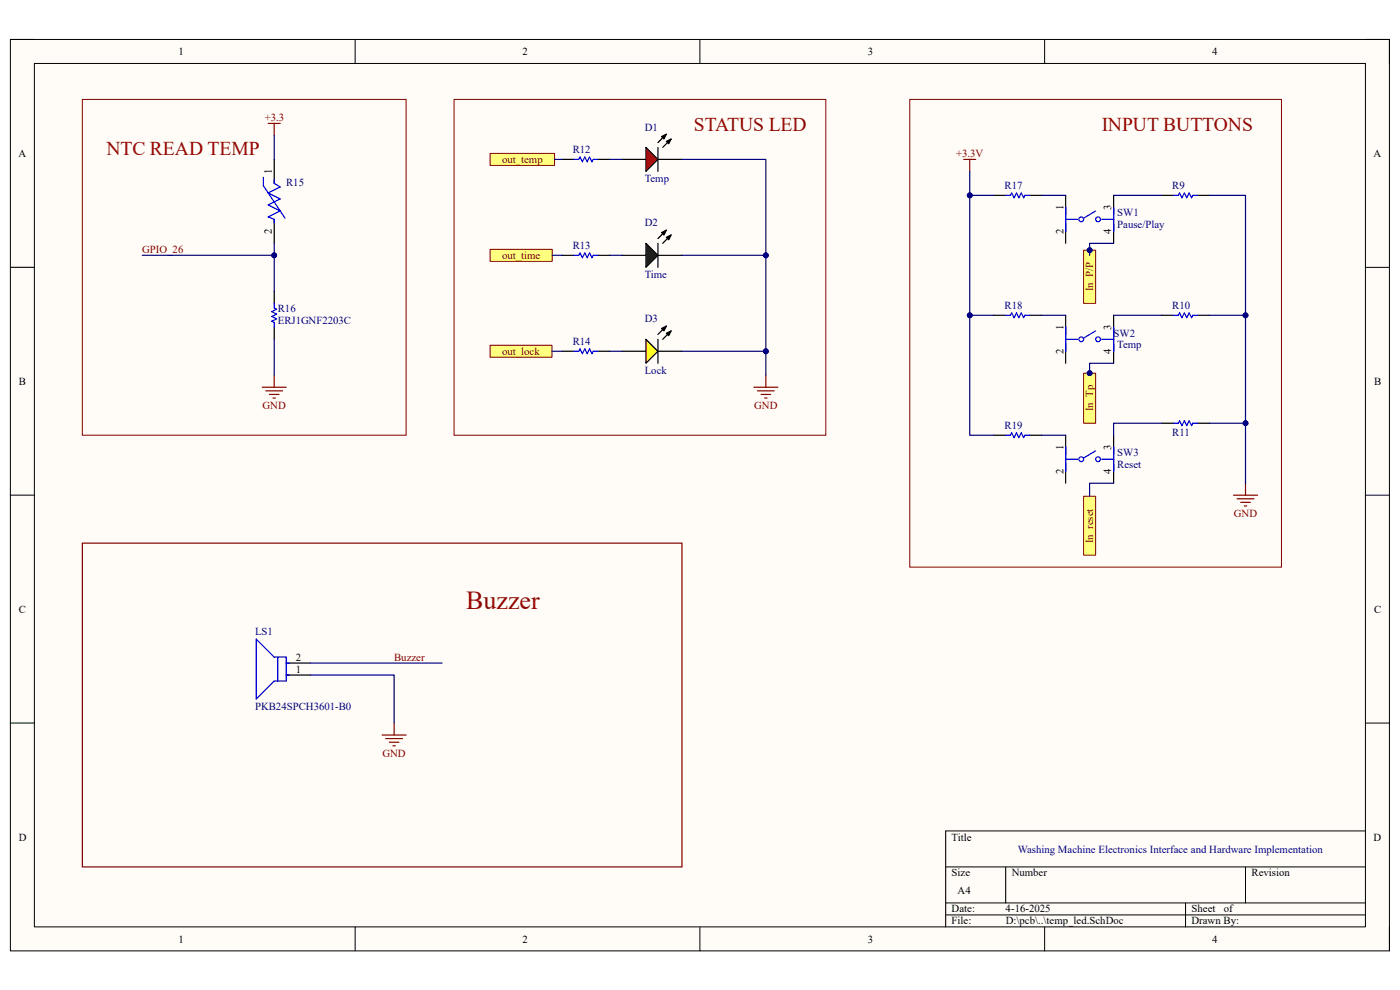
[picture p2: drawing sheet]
<svg xmlns="http://www.w3.org/2000/svg" width="297mm" height="210mm" viewBox="0 0 297 210" stroke-linecap="round" stroke-linejoin="round" font-family="sans-serif">
<path d="M2.2 8.4h292.6v193.3h-292.6z" fill-rule="evenodd" fill="#fffcf8"/>
<path d="M2.2 8.4h292.6v193.3h-292.6z" fill="none" stroke="#000" stroke-width=".21"/>
<path d="M7.3 13.5h282.4v183.1h-282.4z" fill-rule="evenodd" fill="#fffcf8"/>
<g fill="none" stroke="#000" stroke-width=".21">
<path d="M2.2 8.4h5.1M7.3 13.5h282.4v183.1h-282.4zM75.3 8.4v5.1M148.5 8.4v5.1M221.6 8.4v5.1M289.7 8.4h5.1v5.1M2.2 56.7h5.1M289.7 56.7h5.1M2.2 105h5.1M289.7 105.1h5.1M2.2 153.4h5.1M289.7 153.4h5.1"/>
<path d="M289.7 176.3h-89.1v20.3M75.3 196.6v5.1M148.5 196.6v5.1M200.6 183.9h89.1M200.6 191.5h89.1M200.6 194.1h89.1M213.4 183.9v7.6M221.6 196.6v5.1M251.5 191.5v5.1M264.2 183.9v7.6M294.8 196.6v5.1"/>
</g>
<path d="M58.2 33.8v5.1M131.9 33.8h5.1M139.6 33.8h5.1M58.2 46.5v5.1M58.2 61.8v2.5M58.2 69.4v2.6" fill="none" stroke="#000" stroke-width=".25"/>
<path d="M55.9 37.6v1.8l4.6 6.9M58.2 38.1v.8l1.2 .8-2.5 1.2 2.5 1.3-2.5 1.3 2.5 1.3-2.5 1.2 1.3 .5v.8M58.2 64.3v1.1l.5 .2-1 .5 1 .5-1 .5 1 .5-1 .6 .5 .2v1" fill="none" stroke="#00f" stroke-width=".25"/>
<path d="M56.9 26.2h2.5M58.2 26.2v2.5M58.2 79.6v2.5M55.6 82.1h5.1M56.4 82.9h3.6M57.2 83.7h2M57.9 84.4h.5" fill="none" stroke="#800000" stroke-width=".25"/>
<path d="M17.5 21.1h68.7v71.2h-68.7z" fill="none" stroke="#800000" stroke-width=".21"/>
<path d="M137 31.3l2.6 2.5-2.6 2.6z" fill="#f00"/>
<path d="M137 31.3l2.6 2.5-2.6 2.6zM139.6 31.3v5.1M140.3 29l1.1-.5-.5 1zM141.4 30l1-.5-.5 1zM141.4 28.5l-1.8 1.8M142.4 29.5l-1.8 1.8M131.9 54.2h5.1M139.6 54.2h5.1" fill="none" stroke="#000" stroke-width=".25"/>
<path d="M140.3 29l1.1-.5-.5 1zM141.4 30l1-.5-.5 1z" fill="#000"/>
<path d="M137 51.6l2.6 2.6-2.6 2.5z" fill="#00bf00"/>
<path d="M137 51.6l2.6 2.6-2.6 2.5zM139.6 51.6v5.1M140.3 49.3l1.1-.5-.5 1zM141.4 50.4l1-.6-.5 1.1zM141.4 48.8l-1.8 1.8M142.4 49.8l-1.8 1.8M131.9 74.5h5.1M139.6 74.5h5.1" fill="none" stroke="#000" stroke-width=".25"/>
<path d="M140.3 49.3l1.1-.5-.5 1zM141.4 50.4l1-.6-.5 1.1z" fill="#000"/>
<path d="M137 72l2.6 2.5-2.6 2.6z" fill="#ff0"/>
<path d="M119.2 33.8h2.6M126.9 33.8h2.5M119.2 54.2h2.6M126.9 54.2h2.5M119.2 74.5h2.6M126.9 74.5h2.5M137 72l2.6 2.5-2.6 2.6zM139.6 72v5.1M140.3 69.7l1.1-.5-.5 1zM141.4 70.7l1-.5-.5 1zM141.4 69.2l-1.8 1.8M142.4 70.2l-1.8 1.8" fill="none" stroke="#000" stroke-width=".25"/>
<path d="M140.3 69.7l1.1-.5-.5 1zM141.4 70.7l1-.5-.5 1z" fill="#000"/>
<path d="M162.5 79.6v2.5M159.9 82.1h5.1M160.7 82.9h3.6M161.5 83.7h2M162.2 84.4h.5" fill="none" stroke="#800000" stroke-width=".25"/>
<path d="M121.8 33.8h1l.2-.5 .5 1 .6-1 .5 1 .5-1 .5 1 .2-.5h1.1M121.8 54.2h1l.2-.5 .5 1 .6-1 .5 1 .5-1 .5 1 .2-.5h1.1M121.8 74.5h1l.2-.5 .5 1 .6-1 .5 1 .5-1 .5 1 .2-.5h1.1" fill="none" stroke="#00f" stroke-width=".25"/>
<path d="M104 32.5h13.6v2.6h-13.6z" fill-rule="evenodd" fill="#ffff80"/>
<path d="M104 32.5h13.6v2.6h-13.6z" fill="none" stroke="#800000" stroke-width=".21"/>
<path d="M104 52.9h13.2v2.5h-13.2z" fill-rule="evenodd" fill="#ffff80"/>
<path d="M104 52.9h13.2v2.5h-13.2z" fill="none" stroke="#800000" stroke-width=".21"/>
<path d="M104 73.2h13.1v2.6h-13.1z" fill-rule="evenodd" fill="#ffff80"/>
<path d="M96.3 21.1h78.9v71.2h-78.9zM104 73.2h13.1v2.6h-13.1z" fill="none" stroke="#800000" stroke-width=".21"/>
<path d="M226.1 41.4v10.2M236.3 41.4v10.2M246.4 41.4h2.6M254.1 41.4h2.5M226.1 66.9v10.2M236.3 66.9v10.2M246.4 66.9h2.6M254.1 66.9h2.5M226.1 92.3v10.2M236.3 92.3v10.2M246.4 89.8h2.6M254.1 89.8h2.5" fill="none" stroke="#000" stroke-width=".25"/>
<g fill="none" stroke="#00f" stroke-width=".25">
<path d="M226.1 46.5h2.5M226.1 44v5.1M232.4 44.8l-2.5 1.5M233.7 46.5h2.6M236.3 44v5.1M249 41.4h1l.2-.5 .6 1.1 .5-1.1 .5 1.1 .5-1.1 .5 1.1 .2-.6h1.1M226.1 69.4v5.1M226.1 72h2.5M232.4 70.2l-2.5 1.5M233.7 72h2.6M236.3 69.4v5.1M249 66.9h1l.2-.5 .6 1 .5-1 .5 1 .5-1 .5 1 .2-.5h1.1"/>
<path d="M226.1 94.9v5.1M226.1 97.4h2.5M232.4 95.6l-2.5 1.6M233.7 97.4h2.6M236.3 94.9v5.1M249 89.8h1l.2-.5 .6 1 .5-1 .5 1 .5-1 .5 1 .2-.5h1.1"/>
<circle cx="229.4" cy="46.5" r=".51"/>
<circle cx="233" cy="46.5" r=".51"/>
<circle cx="229.4" cy="72" r=".51"/>
<circle cx="233" cy="72" r=".51"/>
<circle cx="229.4" cy="97.4" r=".51"/>
<circle cx="233" cy="97.4" r=".51"/>
</g>
<path d="M204.4 33.8h2.6M205.7 33.8v2.6M261.7 105.1h5.1M262.5 105.8h3.5M263.2 106.6h2.1M264 107.3h.5M264.2 102.5v2.6" fill="none" stroke="#800000" stroke-width=".25"/>
<path d="M229.9 53.1h2.5v11.2h-2.5z" fill-rule="evenodd" fill="#ffff80"/>
<path d="M229.9 53.1h2.5v11.2h-2.5z" fill="none" stroke="#800000" stroke-width=".21"/>
<circle cx="231.2" cy="53.1" r=".51" fill="#000080"/>
<circle cx="231.2" cy="53.1" r=".51" fill="none" stroke="#000080" stroke-width=".21"/>
<path d="M229.9 79.2h2.5v10.6h-2.5z" fill-rule="evenodd" fill="#ffff80"/>
<path d="M229.9 79.2h2.5v10.6h-2.5z" fill="none" stroke="#800000" stroke-width=".21"/>
<circle cx="231.2" cy="79.2" r=".51" fill="#000080"/>
<circle cx="231.2" cy="79.2" r=".51" fill="none" stroke="#000080" stroke-width=".21"/>
<path d="M229.9 105.3h2.5v12.5h-2.5z" fill-rule="evenodd" fill="#ffff80"/>
<path d="M193 21.1h78.9v99.2h-78.9zM229.9 105.3h2.5v12.5h-2.5z" fill="none" stroke="#800000" stroke-width=".21"/>
<path d="M210.8 41.4h2.6M218.5 41.4h2.5M210.8 66.9h2.6M218.5 66.9h2.5M210.8 92.3h2.6M218.5 92.3h2.5" fill="none" stroke="#000" stroke-width=".25"/>
<path d="M213.4 41.4h1l.2-.5 .5 1.1 .5-1.1 .6 1.1 .5-1.1 .5 1.1 .2-.6h1.1M213.4 66.9h1l.2-.5 .5 1 .5-1 .6 1 .5-1 .5 1 .2-.5h1.1M213.4 92.3h1l.2-.5 .5 1 .5-1 .6 1 .5-1 .5 1 .2-.5h1.1" fill="none" stroke="#00f" stroke-width=".25"/>
<path d="M58.2 51.6v10.2M58.2 72v7.6" fill="none" stroke="#000080" stroke-width=".25"/>
<circle cx="58.2" cy="54.2" r=".51" fill="#000080"/>
<circle cx="58.2" cy="54.2" r=".51" fill="none" stroke="#000080" stroke-width=".21"/>
<path d="M58.2 28.7v5.1M30.2 54.2h28" fill="none" stroke="#000080" stroke-width=".25"/>
<circle cx="58.2" cy="54.2" r=".51" fill="#000080"/>
<circle cx="58.2" cy="54.2" r=".51" fill="none" stroke="#000080" stroke-width=".21"/>
<path d="M144.7 33.8h17.8v45.8" fill="none" stroke="#000080" stroke-width=".25"/>
<circle cx="162.5" cy="54.2" r=".51" fill="#000080"/>
<circle cx="162.5" cy="54.2" r=".51" fill="none" stroke="#000080" stroke-width=".21"/>
<circle cx="162.5" cy="74.5" r=".51" fill="#000080"/>
<circle cx="162.5" cy="74.5" r=".51" fill="none" stroke="#000080" stroke-width=".21"/>
<path d="M144.7 74.5h17.8" fill="none" stroke="#000080" stroke-width=".25"/>
<circle cx="162.5" cy="74.5" r=".51" fill="#000080"/>
<circle cx="162.5" cy="74.5" r=".51" fill="none" stroke="#000080" stroke-width=".21"/>
<path d="M144.7 54.2h17.8" fill="none" stroke="#000080" stroke-width=".25"/>
<circle cx="162.5" cy="54.2" r=".51" fill="#000080"/>
<circle cx="162.5" cy="54.2" r=".51" fill="none" stroke="#000080" stroke-width=".21"/>
<path d="M117.6 33.8h1.6M129.4 33.8h2.5M117.2 54.2h2M129.4 54.2h2.5M236.3 41.4h10.1M117.1 74.5h2.1M129.4 74.5h2.5M236.3 66.9h10.1M246.4 89.8h-10.1v2.5M256.6 89.8h7.6v12.7" fill="none" stroke="#000080" stroke-width=".25"/>
<circle cx="264.2" cy="89.8" r=".51" fill="#000080"/>
<circle cx="264.2" cy="89.8" r=".51" fill="none" stroke="#000080" stroke-width=".21"/>
<path d="M256.6 66.9h7.6v22.9" fill="none" stroke="#000080" stroke-width=".25"/>
<circle cx="264.2" cy="89.8" r=".51" fill="#000080"/>
<circle cx="264.2" cy="89.8" r=".51" fill="none" stroke="#000080" stroke-width=".21"/>
<circle cx="264.2" cy="66.9" r=".51" fill="#000080"/>
<circle cx="264.2" cy="66.9" r=".51" fill="none" stroke="#000080" stroke-width=".21"/>
<path d="M256.6 41.4h7.6v25.5" fill="none" stroke="#000080" stroke-width=".25"/>
<circle cx="264.2" cy="66.9" r=".51" fill="#000080"/>
<circle cx="264.2" cy="66.9" r=".51" fill="none" stroke="#000080" stroke-width=".21"/>
<path d="M236.3 77.1h-5.1v2.5" fill="none" stroke="#000080" stroke-width=".25"/>
<circle cx="231.2" cy="79.2" r=".51" fill="#000080"/>
<circle cx="231.2" cy="79.2" r=".51" fill="none" stroke="#000080" stroke-width=".21"/>
<path d="M236.3 51.6h-5.1v2.6" fill="none" stroke="#000080" stroke-width=".25"/>
<circle cx="231.2" cy="53.1" r=".51" fill="#000080"/>
<circle cx="231.2" cy="53.1" r=".51" fill="none" stroke="#000080" stroke-width=".21"/>
<path d="M205.7 36.4v5h5.1M236.3 102.5h-5.1v2.8" fill="none" stroke="#000080" stroke-width=".25"/>
<circle cx="205.7" cy="41.4" r=".51" fill="#000080"/>
<circle cx="205.7" cy="41.4" r=".51" fill="none" stroke="#000080" stroke-width=".21"/>
<path d="M205.7 41.4v50.9h5.1M221 41.4h5.1M221 66.9h5.1M221 92.3h5.1" fill="none" stroke="#000080" stroke-width=".25"/>
<circle cx="205.7" cy="41.4" r=".51" fill="#000080"/>
<circle cx="205.7" cy="41.4" r=".51" fill="none" stroke="#000080" stroke-width=".21"/>
<circle cx="205.7" cy="66.9" r=".51" fill="#000080"/>
<circle cx="205.7" cy="66.9" r=".51" fill="none" stroke="#000080" stroke-width=".21"/>
<path d="M205.7 66.9h5.1" fill="none" stroke="#000080" stroke-width=".25"/>
<circle cx="205.7" cy="66.9" r=".51" fill="#000080"/>
<circle cx="205.7" cy="66.9" r=".51" fill="none" stroke="#000080" stroke-width=".21"/>
<path d="M60.7 143.2h5.1M60.7 140.7h5.1" fill="none" stroke="#000" stroke-width=".25"/>
<path d="M54.4 135.6l3.8 3.8h2.5v5.1h-2.5l-3.8 3.8zM58.9 139.4v5.1M60.7 143.2h.8M60.7 140.7h.8" fill="none" stroke="#00f" stroke-width=".25"/>
<path d="M17.5 115.2h127.2v68.7h-127.2zM81.1 155.9h5.1M81.8 156.7h3.6M82.6 157.5h2M83.4 158.2h.5M83.6 153.4v2.5" fill="none" stroke="#800000" stroke-width=".25"/>
<path d="M65.8 143.2h17.8v10.2M65.8 140.7h28" fill="none" stroke="#000080" stroke-width=".25"/>
<text font-size="5.5" fill="#980000" x="98.9" y="129.3">Buzzer</text>
<g font-size="4.1" fill="#980000">
<text x="147.2" y="27.8">STATUS LED</text>
<text x="233.7" y="27.8">INPUT BUTTONS</text>
<text x="22.6" y="32.9">NTC READ TEMP</text>
</g>
<g font-size="2.3">
<text x="37.9" y="11.7">1</text>
<text x="110.9" y="11.7">2</text>
<text x="184.1" y="11.7">3</text>
<text x="257.1" y="11.7">4</text>
<text x="3.9" y="33.3">A</text>
<text x="291.4" y="33.3">A</text>
<text x="57.7" y="36.9" transform="rotate(-90 57.7 36.9)">1</text>
<text x="225.6" y="44.5" transform="rotate(-90 225.6 44.5)">1</text>
<text x="235.8" y="44.5" transform="rotate(-90 235.8 44.5)">3</text>
<text x="57.7" y="49.6" transform="rotate(-90 57.7 49.6)">2</text>
<text x="225.6" y="49.6" transform="rotate(-90 225.6 49.6)">2</text>
<text x="235.8" y="49.6" transform="rotate(-90 235.8 49.6)">4</text>
<text x="225.6" y="69.9" transform="rotate(-90 225.6 69.9)">1</text>
<text x="235.8" y="69.9" transform="rotate(-90 235.8 69.9)">3</text>
<text x="225.6" y="75.1" transform="rotate(-90 225.6 75.1)">2</text>
<text x="235.8" y="75.1" transform="rotate(-90 235.8 75.1)">4</text>
<text x="4" y="81.6">B</text>
<text x="291.5" y="81.6">B</text>
<text x="225.6" y="95.4" transform="rotate(-90 225.6 95.4)">1</text>
<text x="235.8" y="95.4" transform="rotate(-90 235.8 95.4)">3</text>
<text x="225.6" y="100.5" transform="rotate(-90 225.6 100.5)">2</text>
<text x="235.8" y="100.5" transform="rotate(-90 235.8 100.5)">4</text>
<text x="4" y="130">C</text>
<text x="291.5" y="130">C</text>
<text x="62.7" y="142.7">1</text>
<text x="62.7" y="140.1">2</text>
<text x="4" y="178.3">D</text>
<text x="201.9" y="178.3">Title</text>
<text x="291.4" y="178.3">D</text>
<text x="201.9" y="185.9">Size</text>
<text x="214.6" y="185.9">Number</text>
<text x="265.5" y="185.9">Revision</text>
<text x="203.2" y="189.7">A4</text>
<text x="201.9" y="193.5">Date:</text>
<text x="201.9" y="196.1">File:</text>
<text x="213.3" y="193.5">4-16-2025</text>
<text x="213.4" y="196.1">D:\pcb\..\temp_led.SchDoc</text>
<text x="252.8" y="193.5">Sheet</text>
<text x="252.8" y="196.1">Drawn By:</text>
<text x="259.6" y="193.5">of</text>
<text x="37.9" y="199.9">1</text>
<text x="110.9" y="199.9">2</text>
<text x="184.1" y="199.9">3</text>
<text x="257.1" y="199.9">4</text>
</g>
<g font-size="2.3" fill="#800000">
<text x="56.2" y="25.7">+3.3</text>
<text x="106.5" y="34.6">out_temp</text>
<text x="202.8" y="33.3">+3.3V</text>
<text x="30.2" y="53.6">GPIO_26</text>
<text x="106.5" y="54.9">out_time</text>
<text x="231.9" y="61.8" transform="rotate(-90 231.9 61.8)">In_P/P</text>
<text x="106.5" y="75.3">out_lock</text>
<text x="55.7" y="86.7">GND</text>
<text x="160" y="86.7">GND</text>
<text x="231.9" y="87.2" transform="rotate(-90 231.9 87.2)">In_Tp</text>
<text x="261.8" y="109.6">GND</text>
<text x="231.9" y="115.2" transform="rotate(-90 231.9 115.2)">In_reset</text>
<text x="83.6" y="140.1">Buzzer</text>
<text x="81.2" y="160.5">GND</text>
</g>
<g font-size="2.3" fill="#000080">
<text x="136.8" y="27.7">D1</text>
<text x="121.5" y="32.5">R12</text>
<text x="60.7" y="39.4">R15</text>
<text x="136.8" y="38.7">Temp</text>
<text x="213.1" y="40.2">R17</text>
<text x="248.7" y="40.2">R9</text>
<text x="237" y="45.8">SW1</text>
<text x="121.5" y="52.9">R13</text>
<text x="136.8" y="48">D2</text>
<text x="237" y="48.3">Pause/Play</text>
<text x="136.8" y="59">Time</text>
<text x="213.1" y="65.6">R18</text>
<text x="248.7" y="65.6">R10</text>
<text x="58.9" y="66.1">R16</text>
<text x="58.9" y="68.7">ERJ1GNF2203C</text>
<text x="136.8" y="68.4">D3</text>
<text x="236.3" y="71.5">SW2</text>
<text x="121.5" y="73.2">R14</text>
<text x="237" y="73.7">Temp</text>
<text x="136.8" y="79.3">Lock</text>
<text x="213.1" y="91.1">R19</text>
<text x="248.7" y="92.6">R11</text>
<text x="237" y="96.6">SW3</text>
<text x="237" y="99.2">Reset</text>
<text x="54.1" y="134.8">LS1</text>
<text x="54.1" y="150.6">PKB24SPCH3601-B0</text>
<text x="215.9" y="180.8">Washing Machine Electronics Interface and Hardware Implementation</text>
</g>
</svg>
